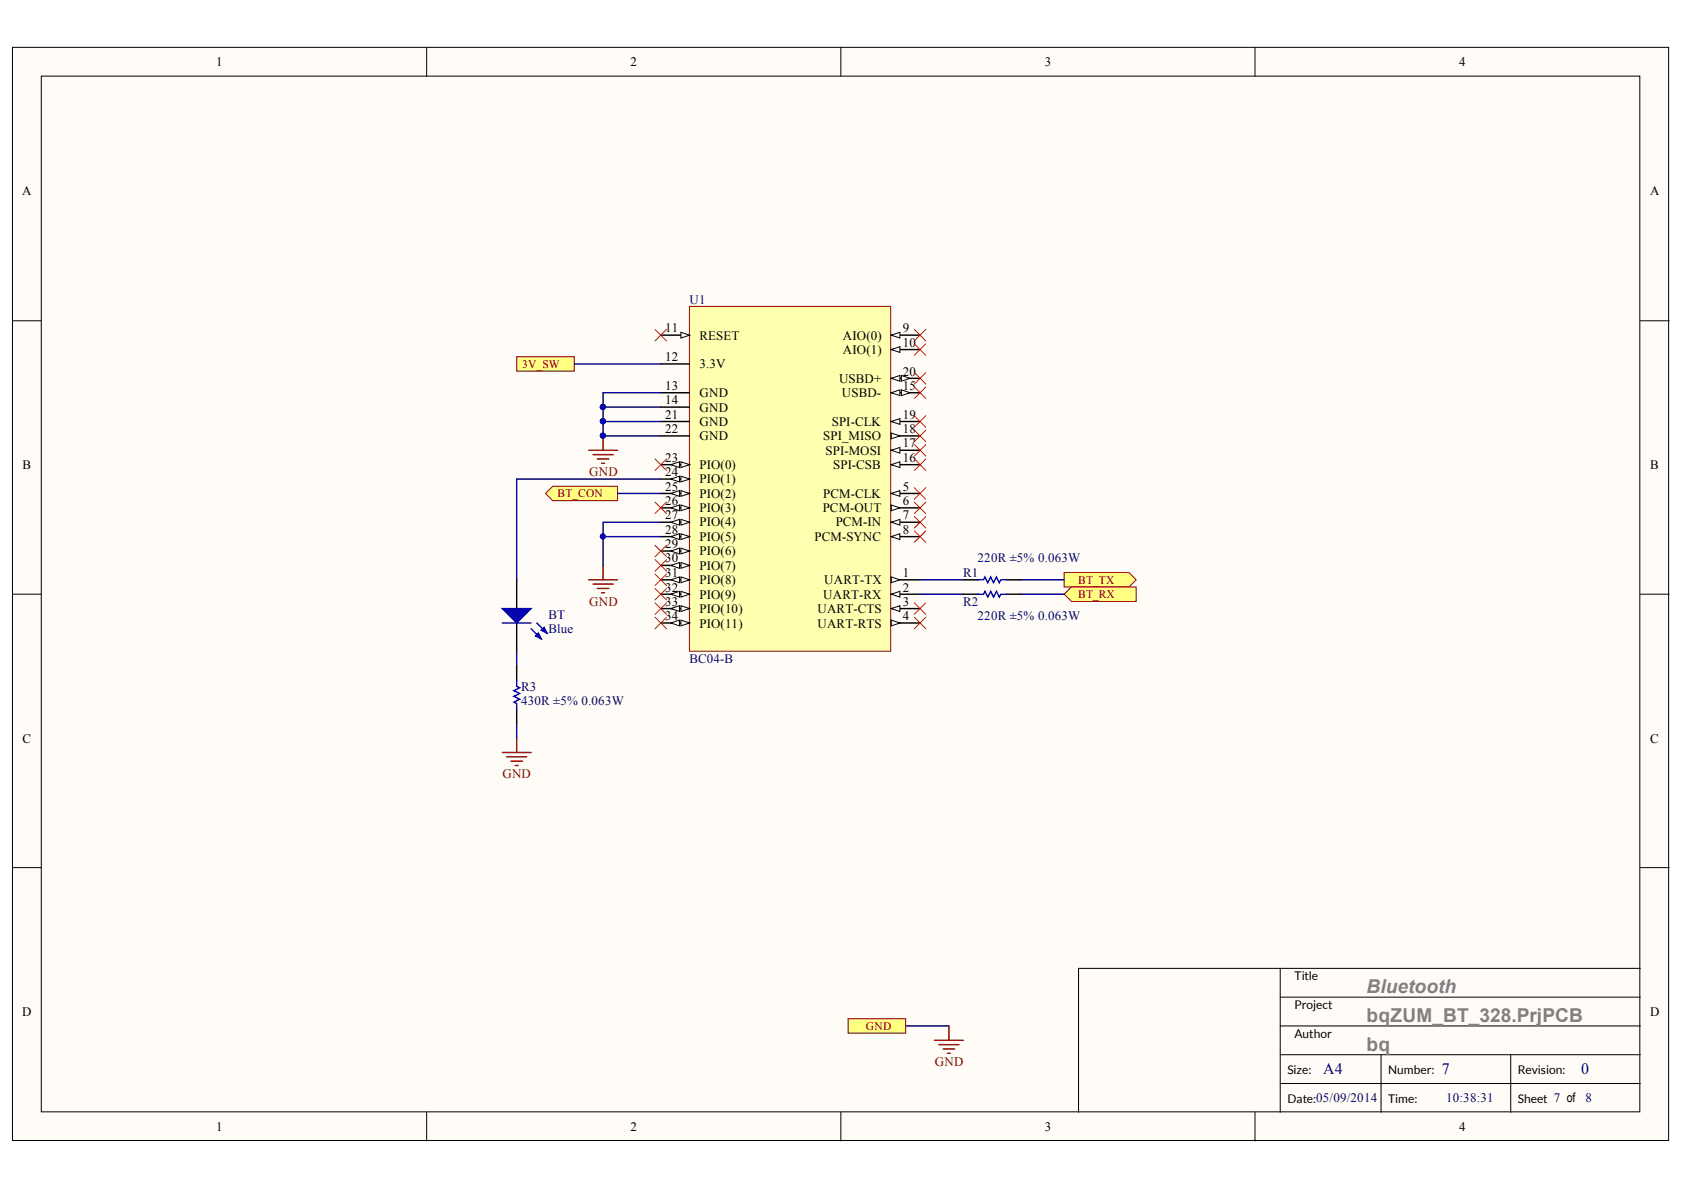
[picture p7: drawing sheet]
<svg xmlns="http://www.w3.org/2000/svg" width="297mm" height="210mm" viewBox="0 0 297 210" stroke-linecap="round" stroke-linejoin="round" font-family="sans-serif">
<g fill="#fffcf8" stroke="#000" stroke-width=".18">
<path d="M2.2 8.4h292.1v192.8h-292.1z"/>
<path d="M7.3 13.4h281.9v182.7h-281.9z"/>
</g>
<g fill="none" stroke="#000" stroke-width=".18">
<path d="M75.3 8.4v5M148.3 8.4v5M221.4 8.4v5M2.2 56.6h5.1M289.3 56.6h5.1M2.2 104.8h5.1M289.3 104.8h5.1M2.2 153h5.1M289.3 153h5.1M225.8 170.8h-35.6v25.4M225.8 175.9h63.5M289.3 170.8h-63.5v25.4"/>
<path d="M75.3 196.2v5.1M148.3 196.2v5.1M221.4 196.2v5.1M225.8 181h63.5M225.8 191.1h63.5M225.8 186h63.5M243.6 186v10.2M266.5 186v10.2"/>
</g>
<path d="M164.8 183.5h5.1M165.6 184.3h3.6M166.4 185h2M167.1 185.8h.5M167.4 181v2.5" fill="none" stroke="#800000" stroke-width=".25"/>
<path d="M159.7 181h7.7" fill="none" stroke="#000080" stroke-width=".25"/>
<g fill="#ffff80" stroke="#800000" stroke-width=".18">
<path d="M149.6 179.7h10.1v2.5h-10.1z" fill-rule="evenodd"/>
<path d="M187.7 101h11.4l1.3 1.3-1.3 1.2h-11.4z" fill-rule="evenodd"/>
<path d="M187.7 104.8l1.3-1.3h11.4v2.6h-11.4z" fill-rule="evenodd"/>
<path d="M96.2 87l1.3-1.2h11.4v2.5h-11.4z" fill-rule="evenodd"/>
</g>
<path d="M91.1 102.3v5M91.1 109.9v5.1" fill="none" stroke="#000" stroke-width=".25"/>
<g fill="#00f" stroke="#00f" stroke-width=".25">
<path d="M88.6 107.3h5.1l-2.6 2.6z"/>
<path d="M94.4 112.2l.6-.5 .5 1z"/>
<path d="M95.5 111.2l.5-.6 .5 1.1z"/>
</g>
<path d="M88.6 109.9h5.1M93.7 110.9l1.8 1.8M94.7 109.9l1.8 1.8" fill="none" stroke="#00f" stroke-width=".25"/>
<path d="M88.6 132.7h5.1M89.4 133.5h3.5M90.1 134.3h2.1M90.9 135h.5M91.1 130.2v2.5" fill="none" stroke="#800000" stroke-width=".25"/>
<path d="M91.1 115v2.5M91.1 127.7v2.5" fill="none" stroke="#000080" stroke-width=".25"/>
<path d="M121.6 54h35.5v60.9h-35.5z" fill="#ffffb0" stroke="#800000" stroke-width=".18"/>
<path d="M116.5 59.1h5.1" fill="none" stroke="#000" stroke-width=".25"/>
<path d="M120.1 58.6l1.5 .5-1.5 .5z" fill="#fffcf8" stroke="#000" stroke-width=".18"/>
<path d="M116.5 64.2h5.1M116.5 69.3h5.1M116.5 71.8h5.1M116.5 74.3h5.1M116.5 76.9h5.1M116.5 82h5.1" fill="none" stroke="#000" stroke-width=".25"/>
<g fill="#fffcf8" stroke="#000" stroke-width=".18">
<path d="M120.1 81.5l1.5 .5-1.5 .5z"/>
<path d="M118.3 82l1.6-.5v1z"/>
</g>
<path d="M116.5 84.5h5.1" fill="none" stroke="#000" stroke-width=".25"/>
<g fill="#fffcf8" stroke="#000" stroke-width=".18">
<path d="M120.1 84l1.5 .5-1.5 .5z"/>
<path d="M118.3 84.5l1.6-.5v1z"/>
</g>
<path d="M116.5 87h5.1" fill="none" stroke="#000" stroke-width=".25"/>
<g fill="#fffcf8" stroke="#000" stroke-width=".18">
<path d="M120.1 86.5l1.5 .5-1.5 .5z"/>
<path d="M118.3 87l1.6-.5v1z"/>
</g>
<path d="M116.5 89.6h5.1" fill="none" stroke="#000" stroke-width=".25"/>
<g fill="#fffcf8" stroke="#000" stroke-width=".18">
<path d="M120.1 89.1l1.5 .5-1.5 .5z"/>
<path d="M118.3 89.6l1.6-.5v1z"/>
</g>
<path d="M116.5 92.1h5.1" fill="none" stroke="#000" stroke-width=".25"/>
<g fill="#fffcf8" stroke="#000" stroke-width=".18">
<path d="M120.1 91.6l1.5 .5-1.5 .5z"/>
<path d="M118.3 92.1l1.6-.5v1z"/>
</g>
<path d="M116.5 94.7h5.1" fill="none" stroke="#000" stroke-width=".25"/>
<g fill="#fffcf8" stroke="#000" stroke-width=".18">
<path d="M120.1 94.1l1.5 .6-1.5 .5z"/>
<path d="M118.3 94.7l1.6-.6v1.1z"/>
</g>
<path d="M116.5 97.2h5.1" fill="none" stroke="#000" stroke-width=".25"/>
<g fill="#fffcf8" stroke="#000" stroke-width=".18">
<path d="M120.1 96.7l1.5 .5-1.5 .5z"/>
<path d="M118.3 97.2l1.6-.5v1z"/>
</g>
<path d="M116.5 99.7h5.1" fill="none" stroke="#000" stroke-width=".25"/>
<g fill="#fffcf8" stroke="#000" stroke-width=".18">
<path d="M120.1 99.2l1.5 .5-1.5 .5z"/>
<path d="M118.3 99.7l1.6-.5v1z"/>
</g>
<path d="M116.5 102.3h5.1" fill="none" stroke="#000" stroke-width=".25"/>
<g fill="#fffcf8" stroke="#000" stroke-width=".18">
<path d="M120.1 101.8l1.5 .5-1.5 .5z"/>
<path d="M118.3 102.3l1.6-.5v1z"/>
</g>
<path d="M116.5 104.8h5.1" fill="none" stroke="#000" stroke-width=".25"/>
<g fill="#fffcf8" stroke="#000" stroke-width=".18">
<path d="M120.1 104.3l1.5 .5-1.5 .5z"/>
<path d="M118.3 104.8l1.6-.5v1z"/>
</g>
<path d="M116.5 107.3h5.1" fill="none" stroke="#000" stroke-width=".25"/>
<g fill="#fffcf8" stroke="#000" stroke-width=".18">
<path d="M120.1 106.8l1.5 .5-1.5 .6z"/>
<path d="M118.3 107.3l1.6-.5v1.1z"/>
</g>
<path d="M116.5 109.9h5.1" fill="none" stroke="#000" stroke-width=".25"/>
<g fill="#fffcf8" stroke="#000" stroke-width=".18">
<path d="M120.1 109.4l1.5 .5-1.5 .5z"/>
<path d="M118.3 109.9l1.6-.5v1z"/>
</g>
<path d="M157.2 109.9h5.1" fill="none" stroke="#000" stroke-width=".25"/>
<path d="M157.2 109.4l1.5 .5-1.5 .5z" fill="#fffcf8" stroke="#000" stroke-width=".18"/>
<path d="M157.2 107.3h5.1" fill="none" stroke="#000" stroke-width=".25"/>
<path d="M157.2 107.3l1.5-.5v1.1z" fill="#fffcf8" stroke="#000" stroke-width=".18"/>
<path d="M157.2 104.8h5.1" fill="none" stroke="#000" stroke-width=".25"/>
<path d="M157.2 104.8l1.5-.5v1z" fill="#fffcf8" stroke="#000" stroke-width=".18"/>
<path d="M157.2 102.3h5.1" fill="none" stroke="#000" stroke-width=".25"/>
<path d="M157.2 101.8l1.5 .5-1.5 .5z" fill="#fffcf8" stroke="#000" stroke-width=".18"/>
<path d="M157.2 94.7h5.1" fill="none" stroke="#000" stroke-width=".25"/>
<path d="M157.2 94.7l1.5-.6v1.1z" fill="#fffcf8" stroke="#000" stroke-width=".18"/>
<path d="M157.2 92.1h5.1" fill="none" stroke="#000" stroke-width=".25"/>
<path d="M157.2 92.1l1.5-.5v1z" fill="#fffcf8" stroke="#000" stroke-width=".18"/>
<path d="M157.2 89.6h5.1" fill="none" stroke="#000" stroke-width=".25"/>
<path d="M157.2 89.1l1.5 .5-1.5 .5z" fill="#fffcf8" stroke="#000" stroke-width=".18"/>
<path d="M157.2 87h5.1" fill="none" stroke="#000" stroke-width=".25"/>
<path d="M157.2 87l1.5-.5v1z" fill="#fffcf8" stroke="#000" stroke-width=".18"/>
<path d="M157.2 82h5.1" fill="none" stroke="#000" stroke-width=".25"/>
<path d="M157.2 82l1.5-.5v1z" fill="#fffcf8" stroke="#000" stroke-width=".18"/>
<path d="M157.2 79.4h5.1" fill="none" stroke="#000" stroke-width=".25"/>
<path d="M157.2 79.4l1.5-.5v1z" fill="#fffcf8" stroke="#000" stroke-width=".18"/>
<path d="M157.2 76.9h5.1" fill="none" stroke="#000" stroke-width=".25"/>
<path d="M157.2 76.4l1.5 .5-1.5 .5z" fill="#fffcf8" stroke="#000" stroke-width=".18"/>
<path d="M157.2 74.3h5.1" fill="none" stroke="#000" stroke-width=".25"/>
<path d="M157.2 74.3l1.5-.5v1.1z" fill="#fffcf8" stroke="#000" stroke-width=".18"/>
<path d="M157.2 69.3h5.1" fill="none" stroke="#000" stroke-width=".25"/>
<g fill="#fffcf8" stroke="#000" stroke-width=".18">
<path d="M157.2 69.3l1.5-.5v1z"/>
<path d="M159 68.8l1.5 .5-1.5 .5z"/>
</g>
<path d="M157.2 66.7h5.1" fill="none" stroke="#000" stroke-width=".25"/>
<g fill="#fffcf8" stroke="#000" stroke-width=".18">
<path d="M157.2 66.7l1.5-.5v1z"/>
<path d="M159 66.2l1.5 .5-1.5 .5z"/>
</g>
<path d="M157.2 61.7h5.1" fill="none" stroke="#000" stroke-width=".25"/>
<path d="M157.2 61.7l1.5-.5v1z" fill="#fffcf8" stroke="#000" stroke-width=".18"/>
<path d="M157.2 59.1h5.1" fill="none" stroke="#000" stroke-width=".25"/>
<path d="M157.2 59.1l1.5-.5v1z" fill="#fffcf8" stroke="#000" stroke-width=".18"/>
<path d="M116.5 74.3h-10.1v2.6h10.1M116.5 71.8h-10.1v2.5M116.5 69.3h-10.1v2.5M106.4 94.7h10.1M108.9 87h7.6M116.5 92.1h-10.1v7.6M116.5 84.5h-25.4v17.8M162.3 102.3h7.6M162.3 104.8h7.6M180.1 102.3h7.6M180.1 104.8h7.6" fill="none" stroke="#000080" stroke-width=".25"/>
<path d="M103.8 79.4h5.1M106.4 76.9v2.5M104.6 80.2h3.6M105.4 80.9h2M106.1 81.7h.5M106.4 99.7v2.6M103.8 102.3h5.1M104.6 103h3.6M105.4 103.8h2M106.1 104.6h.5" fill="none" stroke="#800000" stroke-width=".25"/>
<g fill="#000080" stroke="#000080" stroke-width=".18">
<circle cx="106.3" cy="94.6" r=".46"/>
<circle cx="106.3" cy="76.8" r=".46"/>
<circle cx="106.3" cy="74.3" r=".46"/>
<circle cx="106.3" cy="71.8" r=".46"/>
</g>
<g fill="none" stroke="#f00" stroke-width=".18">
<path d="M115.5 58.1l2.1 2M117.6 58.1l-2.1 2M161.3 58.1l2 2M163.3 58.1l-2 2M161.3 78.4l2 2M161.3 75.9l2 2M161.3 73.3l2 2.1M161.3 68.3l2 2M161.3 65.7l2 2M161.3 60.6l2 2.1M163.3 78.4l-2 2M163.3 75.9l-2 2"/>
<path d="M163.3 73.3l-2 2.1M163.3 68.3l-2 2M163.3 65.7l-2 2M163.3 60.6l-2 2.1M115.5 88.6l2.1 2M115.5 98.7l2.1 2M115.5 96.2l2.1 2M115.5 80.9l2.1 2.1M117.6 88.6l-2.1 2M117.6 98.7l-2.1 2M117.6 96.2l-2.1 2M117.6 80.9l-2.1 2.1"/>
<path d="M161.3 93.6l2 2.1M161.3 88.6l2 2M161.3 91.1l2 2M161.3 86l2 2.1M161.3 80.9l2 2.1M163.3 93.6l-2 2.1M163.3 88.6l-2 2M163.3 91.1l-2 2M163.3 86l-2 2.1M163.3 80.9l-2 2.1M115.5 108.9l2.1 2M115.5 106.3l2.1 2.1"/>
<path d="M115.5 103.8l2.1 2M115.5 101.3l2.1 2M117.6 108.9l-2.1 2M117.6 106.3l-2.1 2.1M117.6 103.8l-2.1 2M117.6 101.3l-2.1 2M161.3 106.3l2 2.1M161.3 108.9l2 2M163.3 106.3l-2 2.1M163.3 108.9l-2 2"/>
</g>
<path d="M91.1 62.9h10.2v2.6h-10.2z" fill-rule="evenodd" fill="#ffff80" stroke="#800000" stroke-width=".18"/>
<path d="M101.3 64.2h15.2" fill="none" stroke="#000080" stroke-width=".25"/>
<path d="M91.1 117.5v2.5M169.9 102.3h2.6M169.9 104.8h2.6M177.5 102.3h2.6M177.5 104.8h2.6M91.1 125.1v2.6" fill="none" stroke="#000" stroke-width=".25"/>
<path d="M172.5 102.3h1l.2-.5 .5 1 .5-1 .6 1 .5-1 .5 1 .2-.5h1M172.5 104.8h1l.2-.5 .5 1 .5-1 .6 1 .5-1 .5 1 .2-.5h1M91.1 120v1.1l.5 .2-1 .5 1 .5-1 .5 1 .5-1 .5 .5 .3v1" fill="none" stroke="#00f" stroke-width=".25"/>
<g font-size="3.4" fill="#808080">
<text x="241" y="175.2">Bluetooth</text>
<text x="241" y="180.2">bqZUM_BT_328.PrjPCB</text>
<text x="241" y="185.3">bq</text>
</g>
<g font-size="2.8" fill="#000080">
<text x="233.4" y="189.5">A4</text>
<text x="254.3" y="189.5">7</text>
<text x="278.9" y="189.5">0</text>
</g>
<g font-size="2.3">
<text x="38.1" y="11.7">1</text>
<text x="111.2" y="11.7">2</text>
<text x="184.3" y="11.7">3</text>
<text x="257.4" y="11.7">4</text>
<text x="3.9" y="34.5">A</text>
<text x="291.1" y="34.5">A</text>
<text x="117.3" y="58.6">11</text>
<text x="123.4" y="59.9">RESET</text>
<text x="148.7" y="59.9">AIO(0)</text>
<text x="159.2" y="58.6">9</text>
<text x="117.3" y="63.7">12</text>
<text x="123.4" y="65">3.3V</text>
<text x="148.7" y="62.4">AIO(1)</text>
<text x="159.2" y="61.2">10</text>
<text x="117.3" y="68.8">13</text>
<text x="117.3" y="71.3">14</text>
<text x="123.4" y="70.1">GND</text>
<text x="148" y="67.5">USBD+</text>
<text x="148.5" y="70.1">USBD-</text>
<text x="159.2" y="68.8">15</text>
<text x="159.2" y="66.2">20</text>
<text x="117.3" y="73.9">21</text>
<text x="117.3" y="76.4">22</text>
<text x="123.4" y="72.6">GND</text>
<text x="123.4" y="75.1">GND</text>
<text x="123.4" y="77.7">GND</text>
<text x="145.2" y="77.7">SPI_MISO</text>
<text x="146.7" y="75.1">SPI-CLK</text>
<text x="159.2" y="76.4">18</text>
<text x="159.2" y="73.9">19</text>
<text x="4" y="82.7">B</text>
<text x="117.3" y="81.5">23</text>
<text x="117.3" y="84">24</text>
<text x="123.4" y="82.7">PIO(0)</text>
<text x="145.6" y="80.2">SPI-MOSI</text>
<text x="147" y="82.7">SPI-CSB</text>
<text x="159.2" y="81.5">16</text>
<text x="159.2" y="78.9">17</text>
<text x="291.1" y="82.7">B</text>
<text x="117.3" y="86.5">25</text>
<text x="117.3" y="89.1">26</text>
<text x="123.4" y="85.3">PIO(1)</text>
<text x="123.4" y="87.8">PIO(2)</text>
<text x="145.2" y="87.8">PCM-CLK</text>
<text x="159.2" y="89.1">6</text>
<text x="159.2" y="86.5">5</text>
<text x="117.3" y="91.6">27</text>
<text x="117.3" y="94.1">28</text>
<text x="123.4" y="90.3">PIO(3)</text>
<text x="123.4" y="92.9">PIO(4)</text>
<text x="123.4" y="95.4">PIO(5)</text>
<text x="143.7" y="95.4">PCM-SYNC</text>
<text x="145.1" y="90.3">PCM-OUT</text>
<text x="147.4" y="92.9">PCM-IN</text>
<text x="159.2" y="94.1">8</text>
<text x="159.2" y="91.6">7</text>
<text x="117.3" y="96.7">29</text>
<text x="117.3" y="99.2">30</text>
<text x="117.3" y="101.7">31</text>
<text x="123.4" y="97.9">PIO(6)</text>
<text x="123.4" y="100.5">PIO(7)</text>
<text x="159.2" y="101.7">1</text>
<text x="117.3" y="104.4">32</text>
<text x="117.3" y="106.9">33</text>
<text x="123.4" y="103">PIO(8)</text>
<text x="123.4" y="105.6">PIO(9)</text>
<text x="145.2" y="105.6">UART-RX</text>
<text x="145.4" y="103">UART-TX</text>
<text x="159.2" y="106.9">3</text>
<text x="159.2" y="104.4">2</text>
<text x="117.3" y="109.4">34</text>
<text x="123.4" y="108.2">PIO(10)</text>
<text x="123.4" y="110.7">PIO(11)</text>
<text x="144.2" y="110.7">UART-RTS</text>
<text x="144.2" y="108.2">UART-CTS</text>
<text x="159.2" y="109.4">4</text>
<text x="4" y="131">C</text>
<text x="291.1" y="131">C</text>
<text x="3.9" y="179.2">D</text>
<text x="291.1" y="179.2">D</text>
<text x="38.1" y="199.5">1</text>
<text x="111.2" y="199.5">2</text>
<text x="184.3" y="199.5">3</text>
<text x="257.4" y="199.5">4</text>
</g>
<g font-size="2.3" fill="#000080">
<text x="121.6" y="53.6">U1</text>
<text x="169.9" y="101.7">R1</text>
<text x="172.4" y="99.2">220R ±5% 0.063W</text>
<text x="169.9" y="106.9">R2</text>
<text x="96.8" y="109.2">BT</text>
<text x="96.8" y="111.7">Blue</text>
<text x="172.4" y="109.4">220R ±5% 0.063W</text>
<text x="121.6" y="117">BC04-B</text>
<text x="91.9" y="124.4">430R ±5% 0.063W</text>
<text x="91.9" y="121.8">R3</text>
<text x="255.1" y="194.4">10:38:31</text>
<text x="279.7" y="194.4">8</text>
</g>
<g font-size="2.3" fill="#800000">
<text x="103.9" y="84">GND</text>
<text x="103.9" y="106.9">GND</text>
<text x="88.6" y="137.3">GND</text>
<text x="164.9" y="188.1">GND</text>
</g>
<g font-size="2.1">
<text x="228.3" y="172.9">Title</text>
<text x="228.3" y="177.9">Project</text>
<text x="228.3" y="183">Author</text>
<text x="227.1" y="189.4">Size:</text>
<text x="244.8" y="189.4">Number:</text>
<text x="267.8" y="189.4">Revision:</text>
<text x="227.1" y="194.5">Date:05/09/2014</text>
<text x="244.8" y="194.5">Time:</text>
<text x="267.8" y="194.5">Sheet 7 of</text>
</g>
<g font-size="2" fill="#800000">
<text x="92.1" y="64.9">3V_SW</text>
<text x="98.4" y="87.7">BT_CON</text>
<text x="190.2" y="103">BT_TX</text>
<text x="190.2" y="105.5">BT_RX</text>
<text x="152.7" y="181.7">GND</text>
</g>
</svg>
